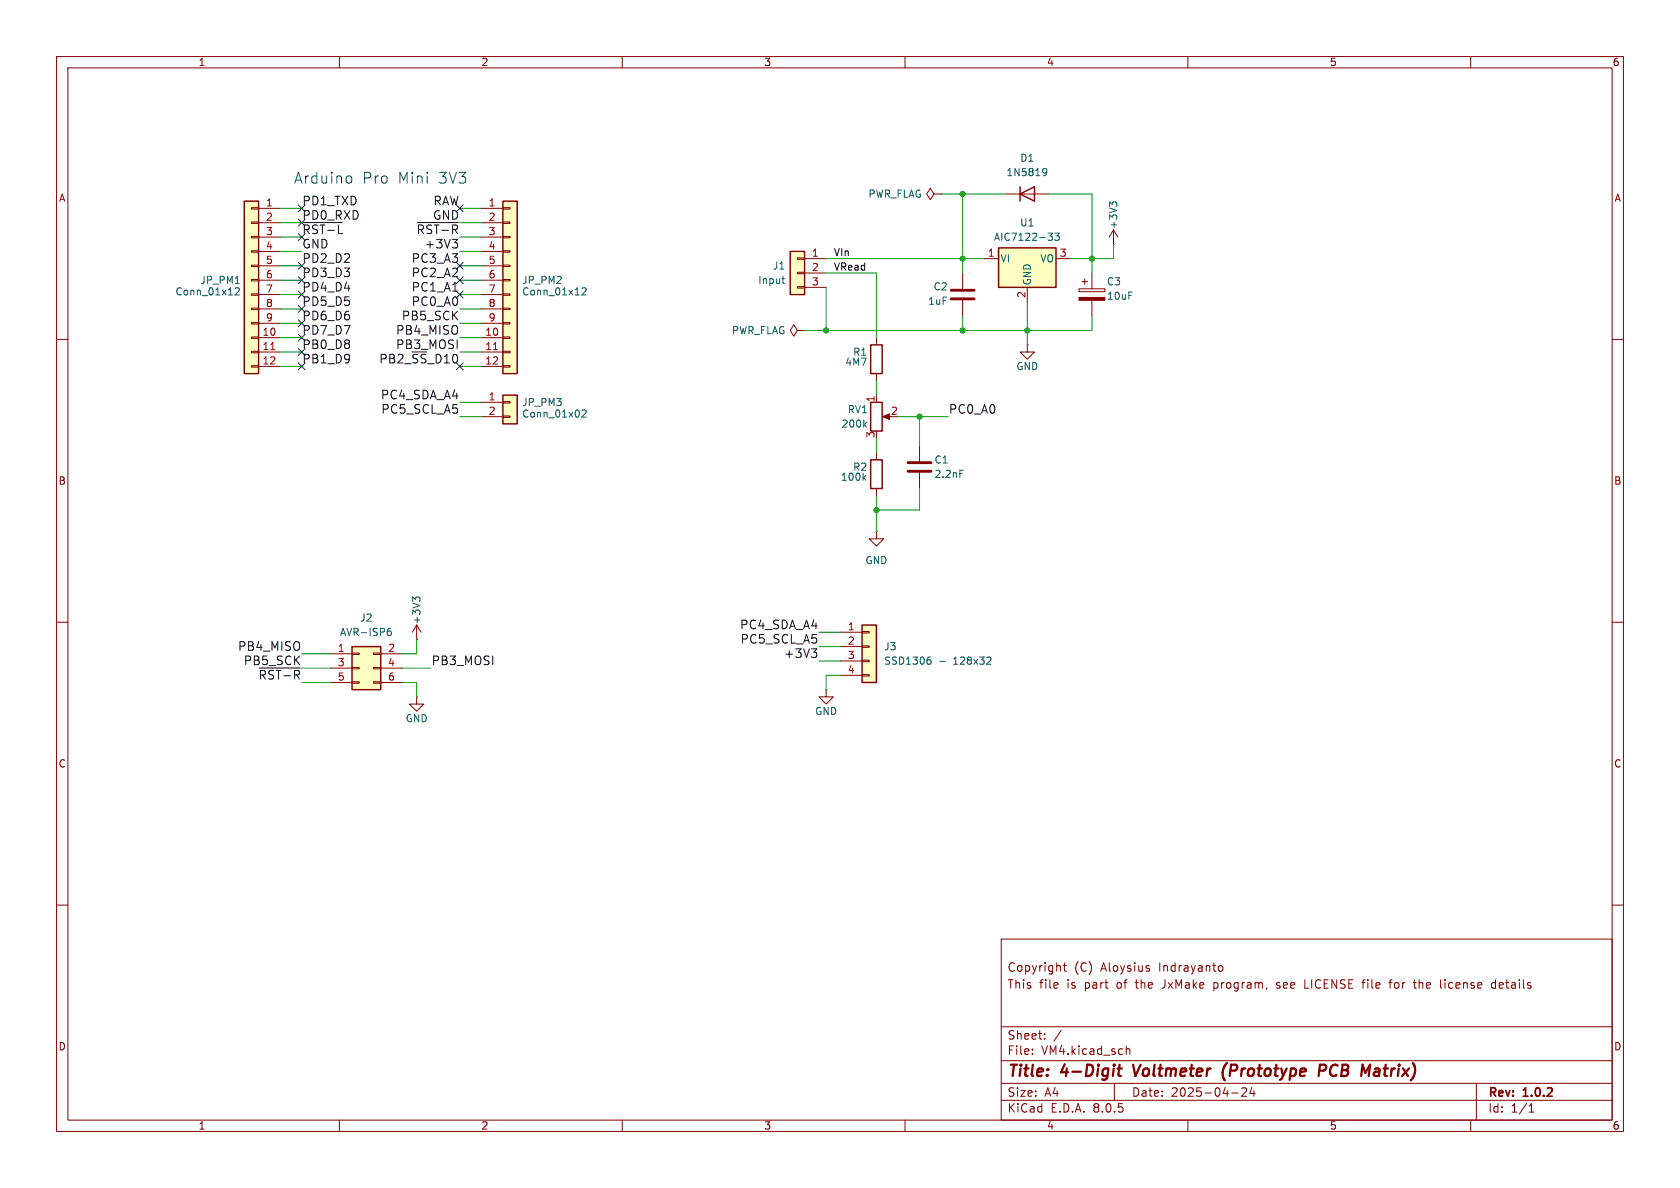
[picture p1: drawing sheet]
<svg xmlns="http://www.w3.org/2000/svg" width="297mm" height="210mm" viewBox="0 0 297 210" stroke-linecap="round" stroke-linejoin="round" font-family="sans-serif">
<g fill="none" stroke="#840000" stroke-width=".18">
<path d="M10 10h277v190h-277zM12 12h273v186h-273zM60 10v2M110 10v2M160 10v2M210 10v2M260 10v2M10 60h2M141 58.4l-.7 1-.6-1 .6-1 .7 1h1.2M142.2 58.4h.1M285 60h2M154.9 94v1.3h-1.2l1.2 1.2 1.3-1.2h-1.3"/>
<path d="M154.9 94h.1M10 110h2M285 110h2M10 160h2M285 160h2M177 166h108v32h-108zM188 170.7h.5M188.2 170.2v1.3l.3 .2M203 171.2l.2 .2-.2 .3M203 170.7l.2 .1M214.6 173.7v1.5M214.6 174.6l.1 .1"/>
<path d="M214.7 173.7l-.1 .1M215.5 170.8l.4-.1 .3 .3v.4l-.2 .2h-.5M225.7 174.6l.4 .1M225.9 173.7l-.2 .2 .2 .3M230.7 173.2v1.5h.7M240.7 173.7h.6M241.3 173.2l-.3 .1M245.5 173.7h.6M246.1 173.2l-.4 .2v1.3M249.8 173.7h.6M250.1 174.6l.3 .1M255.5 173.2v.1"/>
<path d="M255.5 173.7v1M264.4 173.8l-.4-.1-.3 .3v.4l.1 .2h.6M264.4 173.2v1.5M60 198v2M110 198v2M160 198v2M177 194.5h108M177 191.5h108M177 187.5h108M177 181.5h108M182.5 186.3v.1M182.5 185.5v.1"/>
<path d="M184.7 183.6v.1M184.7 182.8v.1M187.6 182.1l-1.3 2M197 191.5v3M199.1 184.9v1.5M199.1 185.5l.2-.1 .4 .1v.9M210 198v2M217.7 193.2h1.2M220.3 192.4v.5l-.8 .9h.9M221.3 192.2l-.3 1.1h.9M221.7 192.8v1M260 198v2"/>
<path d="M261 191.5v6.5M270.3 196.6h.9M270.3 195.5l.4-.4v1.5"/>
</g>
<path d="M197.6 188.9h.7M197.9 188.2l-.2 1.7 .1 .2 .4 .1M200.3 188.2l.4 2M216.9 187.9a2.35 2.35 0 0 0-.4 3.1M233.2 189.3h.8a.55 .55 0 0 0 .4-.5 .55 .55 0 0 0-.3-.6h-.7l-.3 2M243.2 189.4a.4 .4 0 0 0-.3 .4 .4 .4 0 0 0 .2 .4h.5M243.3 188.9l-.2 .1" fill="none" stroke="#840000" stroke-width=".4"/>
<path d="M139.7 44.5h2.5v7.6h-2.5z" fill="#ffffc2"/>
<g fill="none" stroke="#840000" stroke-width=".18">
<path d="M141 50.7h1.2v.2h-1.2zM141 48.1h1.2v.3h-1.2zM141 45.6h1.2v.2h-1.2zM142.2 45.7h3.8M142.2 48.3h3.8M142.2 50.8h3.8M154.9 59.7v1.3M170.2 48.3v2.8M170.2 53.1v2.8M196.8 43.2h.1M196.8 40.6l-.7 1.3M196.8 40.6v2.6"/>
<path d="M196.8 40.6l.8 1.3M154.9 66v1.3M154.9 69.9v1.2M156.5 73.7h1M154.9 80v1.3M154.9 86.4v1.2"/>
</g>
<path d="M139.7 44.5h2.5v7.6h-2.5zM153.9 61h2.1v5h-2.1zM153.9 71.1h2.1v5.1h-2.1zM153.9 81.3h2.1v5.1h-2.1z" fill="none" stroke="#840000" stroke-width=".25"/>
<path d="M196.6 36.1l-.4-.4v.8M196.6 35.9l.3-.2h.3l.2 .2M138.2 49.3h.5M138.4 49.9l.3 .2M152.8 75l.4 .5M153.2 74.7l-.5 .4M152.7 84.4l.4 .5M153.1 84.1l-.5 .4" fill="none" stroke="#006464" stroke-width=".18"/>
<path d="M168.1 52.8h4.1M168.1 51.3h4.1" fill="none" stroke="#840000" stroke-width=".51"/>
<path d="M156.1 73.7l1.1-.5v1z" fill="#840000" stroke="#840000" stroke-width=".18"/>
<path d="M152.4 110.5h2.5v10.2h-2.5z" fill="#ffffc2"/>
<path d="M148.6 111.8h3.8M148.6 114.3h3.8M148.6 116.8h3.8M148.6 119.4h3.8M152.4 119.3h1.3v.2h-1.3zM152.4 116.7h1.3v.3h-1.3zM152.4 114.2h1.3v.2h-1.3zM152.4 111.6h1.3v.3h-1.3z" fill="none" stroke="#840000" stroke-width=".18"/>
<path d="M152.4 110.5h2.5v10.2h-2.5z" fill="none" stroke="#840000" stroke-width=".25"/>
<path d="M164.1 116.6l.4 .1 .1 .2-.1 .4-.4 .1M164.2 116.1h.3M166.1 116.9h1M174.9 116.1l.3 .3-.1 .3-.7 .7h.8" fill="none" stroke="#006464" stroke-width=".18"/>
<path d="M62.2 114.3h5.1v7.6h-5.1z" fill="#ffffc2"/>
<g fill="none" stroke="#840000" stroke-width=".18">
<path d="M177.8 34.3h7.6M58.4 115.6h3.8M58.4 118.1h3.8M62.2 118h1.3v.2h-1.3zM62.2 115.4h1.3v.3h-1.3zM66 118h1.3v.2h-1.3zM66 115.4h1.3v.3h-1.3zM67.3 115.6h3.8M67.3 118.1h3.8M58.4 120.7h3.8M62.2 120.5h1.3v.3h-1.3zM66 120.5h1.3v.3h-1.3z"/>
<path d="M67.3 120.7h3.8"/>
</g>
<path d="M180.3 34.3l2.6-1.3v2.6zM180.3 33v2.6M62.2 114.3h5.1v7.6h-5.1z" fill="none" stroke="#840000" stroke-width=".25"/>
<path d="M184.5 29.9l.3-.1 .2 .1a.84 .84 0 0 1-.3 1.2h-.2M185.1 30.3l-.3 .3-.3-.1M68.6 111.6h.3l.3 .2-.1 .5h-.5M69.1 111.1h-.4l-.2 .3" fill="none" stroke="#006464" stroke-width=".18"/>
<path d="M176.5 43.8h10.2v7h-10.2z" fill="#ffffc2"/>
<path d="M176.5 43.8h10.2v7h-10.2z" fill="none" stroke="#840000" stroke-width=".25"/>
<g fill="none" stroke="#840000" stroke-width=".18">
<path d="M165.1 34.3l-.6 1-.7-1 .7-1 .6 1h1.3M166.4 34.3h.1M174 45.7h2.5M181.6 50.8v2.5M186.7 45.7h2.5M190.8 51.1h4.5v.5h-4.5zM191.3 49.8h1M191.8 49.3v1M193 48.3v2.8M193 53.1v2.8M162.6 78.7v2.8M181.6 61v1.2h1.3l-1.3 1.3-1.3-1.3h1.3"/>
<path d="M181.6 61h.1M162.6 83.6v2.8M73.7 113h.1M73.7 110.5l-.8 1.3M73.7 110.5v2.5M73.7 110.5l.7 1.3M73.7 123.2v1.3h1.2l-1.2 1.2-1.3-1.2h1.3M73.7 123.2h.1M146 121.9v1.3h-1.2l1.2 1.3 1.3-1.3h-1.3M146 121.9h.1"/>
</g>
<path d="M185.3 41.2h.8l-.5 .5 .4 .1 .1 .4-.3 .3h-.3M186.5 41.2h.8l-.5 .5 .4 .1v.6l-.2 .1-.5-.1M169.7 83.1h.6M73.5 106l-.5-.5v.8M73.5 105.8l.2-.3h.3l.2 .3" fill="none" stroke="#006464" stroke-width=".18"/>
<path d="M190.8 52.6h4.5v.5h-4.5z" fill="#840000" stroke="#840000" stroke-width=".18"/>
<path d="M160.5 83.3h4.1M160.5 81.8h4.1" fill="none" stroke="#840000" stroke-width=".51"/>
<path d="M88.9 35.6h2.5v30.4h-2.5z" fill="#ffffc2"/>
<g fill="none" stroke="#840000" stroke-width=".18">
<path d="M85.1 36.8h3.8M85.1 39.4h3.8M88.9 39.2h1.3v.3h-1.3zM88.9 36.7h1.3v.3h-1.3zM85.1 59.7h3.8M85.1 41.9h3.8M85.1 44.5h3.8M85.1 47h3.8M85.1 49.5h3.8M85.1 52.1h3.8M85.1 54.6h3.8M85.1 57.2h3.8"/>
<path d="M88.9 59.6h1.3v.2h-1.3zM88.9 57h1.3v.3h-1.3zM88.9 54.5h1.3v.2h-1.3zM88.9 51.9h1.3v.3h-1.3zM88.9 49.4h1.3v.3h-1.3zM88.9 46.9h1.3v.2h-1.3zM88.9 44.3h1.3v.3h-1.3zM88.9 41.8h1.3v.2h-1.3zM85.1 62.2h3.8M85.1 64.8h3.8M88.9 64.6h1.3v.3h-1.3zM88.9 62.1h1.3v.3h-1.3z"/>
</g>
<path d="M88.9 35.6h2.5v30.4h-2.5z" fill="none" stroke="#840000" stroke-width=".25"/>
<path d="M87.2 61.8h.8" fill="none" stroke="#a90000" stroke-width=".18"/>
<path d="M102.9 51l.5-.1 .2 .3-.8 .9h.8" fill="none" stroke="#006464" stroke-width=".18"/>
<path d="M88.9 69.9h2.5v5h-2.5z" fill="#ffffc2"/>
<path d="M85.1 71.1h3.8M85.1 73.7h3.8M88.9 73.5h1.3v.3h-1.3zM88.9 71h1.3v.2h-1.3z" fill="none" stroke="#840000" stroke-width=".18"/>
<path d="M88.9 69.9h2.5v5h-2.5z" fill="none" stroke="#840000" stroke-width=".25"/>
<path d="M102.9 72.6l.5-.1 .2 .3-.8 .9h.8" fill="none" stroke="#006464" stroke-width=".18"/>
<path d="M43.2 35.6h2.5v30.4h-2.5z" fill="#ffffc2"/>
<g fill="none" stroke="#840000" stroke-width=".18">
<path d="M44.4 39.2h1.3v.3h-1.3zM44.4 36.7h1.3v.3h-1.3zM45.7 36.8h3.8M45.7 39.4h3.8M44.4 59.6h1.3v.2h-1.3zM44.4 57h1.3v.3h-1.3zM44.4 54.5h1.3v.2h-1.3zM44.4 51.9h1.3v.3h-1.3zM44.4 49.4h1.3v.3h-1.3zM44.4 46.9h1.3v.2h-1.3zM44.4 44.3h1.3v.3h-1.3zM44.4 41.8h1.3v.2h-1.3z"/>
<path d="M45.7 59.7h3.8M45.7 41.9h3.8M45.7 44.5h3.8M45.7 47h3.8M45.7 49.5h3.8M45.7 52.1h3.8M45.7 54.6h3.8M45.7 57.2h3.8M44.4 64.6h1.3v.3h-1.3zM44.4 62.1h1.3v.3h-1.3zM45.7 62.2h3.8M45.7 64.8h3.8"/>
</g>
<path d="M43.2 35.6h2.5v30.4h-2.5z" fill="none" stroke="#840000" stroke-width=".25"/>
<path d="M47.9 61.8h.7" fill="none" stroke="#a90000" stroke-width=".18"/>
<path d="M41.6 50.1h.7M42.3 51v.4l-.8 .7h.8" fill="none" stroke="#006464" stroke-width=".18"/>
<path d="M53.6 39.3h6.9M73.8 39.3h7.2M80.6 42.9l.3 .3v.3l-.3 .3M80.9 42.3l-.5 .6M45.8 118.1h7.3M144.1 115.3l.3 .3v.3l-.3 .3M144.4 114.7l-.5 .6" fill="none" stroke="#0f0f0f" stroke-width=".18"/>
<path d="M61.8 31.1l.4 .4v.5l-.4 .4" fill="none" stroke="#0000c2" stroke-width=".18"/>
<g fill="none" stroke="#009600" stroke-width=".18">
<path d="M49.5 36.8h3.8M49.5 39.4h3.8M81.3 36.8h3.8M81.3 39.4h3.8M166.4 34.3h11.4M170.2 34.3v14M185.4 34.3h7.6v14M49.5 59.7h3.8M49.5 54.6h3.8M49.5 57.2h3.8M49.5 52.1h3.8M49.5 49.5h3.8"/>
<path d="M49.5 44.5h3.8M49.5 41.9h3.8M49.5 47h3.8M81.3 59.7h3.8M81.3 54.6h3.8M81.3 57.2h3.8M81.3 52.1h3.8M81.3 49.5h3.8M81.3 44.5h3.8M81.3 41.9h3.8M81.3 47h3.8M146 48.3h8.9v11.4"/>
<path d="M146 50.8v7.6M146 45.7h28M170.2 55.9v2.5M181.6 53.3v7.7M193 55.9v2.5h-50.8M196.8 43.2v2.5h-7.6M49.5 62.2h3.8M49.5 64.8h3.8M81.3 62.2h3.8M81.3 64.8h3.8M81.3 73.7h3.8M81.3 71.1h3.8"/>
<path d="M154.9 67.3v2.6M154.9 77.5v2.5M158.7 73.7h8.9M162.6 73.7v5M154.9 87.6v6.4M162.6 86.4v3.8h-7.7M53.3 115.6h5.1M53.3 118.1h5.1M71.1 118.1h5.1M73.7 113v2.6h-2.6M144.8 116.8h3.8M144.8 111.8h3.8"/>
<path d="M144.8 114.3h3.8M148.6 119.4h-2.6v2.5M53.3 120.7h5.1M71.1 120.7h2.6v2.5"/>
</g>
<g fill="none" stroke="#000084" stroke-width=".18">
<path d="M52.7 36.2l1.2 1.2M52.7 38.8l1.2 1.2M53.9 36.2l-1.2 1.2M53.9 38.8l-1.2 1.2M80.7 36.2l1.2 1.2M81.9 36.2l-1.2 1.2M52.7 56.5l1.2 1.3M52.7 54l1.2 1.2M52.7 59.1l1.2 1.2M52.7 48.9l1.2 1.2M52.7 46.4l1.2 1.2M52.7 51.5l1.2 1.2"/>
<path d="M53.9 56.5l-1.2 1.3M53.9 54l-1.2 1.2M53.9 59.1l-1.2 1.2M53.9 48.9l-1.2 1.2M53.9 46.4l-1.2 1.2M53.9 51.5l-1.2 1.2M80.7 51.5l1.2 1.2M80.7 46.4l1.2 1.2M80.7 48.9l1.2 1.2M81.9 51.5l-1.2 1.2M81.9 46.4l-1.2 1.2M81.9 48.9l-1.2 1.2"/>
<path d="M52.7 64.2l1.2 1.2M52.7 61.6l1.2 1.2M53.9 64.2l-1.2 1.2M53.9 61.6l-1.2 1.2"/>
</g>
<g fill="#009600" stroke="#009600" stroke-width=".18">
<circle cx="170.2" cy="34.3" r=".46"/>
<circle cx="170.2" cy="45.7" r=".46"/>
<circle cx="181.6" cy="58.4" r=".46"/>
<circle cx="193" cy="45.7" r=".46"/>
<circle cx="170.2" cy="58.4" r=".46"/>
<circle cx="162.6" cy="73.7" r=".46"/>
<circle cx="146" cy="58.4" r=".46"/>
<circle cx="154.9" cy="90.2" r=".46"/>
</g>
<g font-size="2.8" fill="#840000">
<text x="178" y="190.9">Title:</text>
<text x="187.7" y="190.9">4-Digit</text>
<text x="201.2" y="190.9">Voltmeter</text>
<text x="217.7" y="190.9">(Prototype</text>
<text x="235.6" y="190.9">PCB</text>
<text x="243.9" y="190.9">Matrix)</text>
</g>
<g font-size="2.7" fill="#0000c2">
<text x="51.9" y="32.7">Arduino</text>
<text x="64" y="32.7">Pro</text>
<text x="70.4" y="32.7">Mini</text>
<text x="77.6" y="32.7">3V3</text>
</g>
<g font-size="2.1" fill="#000084">
<text x="53.3" y="41.5">~{RST-L}</text>
<text x="67" y="64.4">PB2_~{SS}_D10</text>
</g>
<g font-size="2.1" fill="#0f0f0f">
<text x="53.3" y="39">PD0_RXD</text>
<text x="53.3" y="36.4">PD1_TXD</text>
<text x="73.6" y="41.5">~{RST-R}</text>
<text x="76.5" y="39">GND</text>
<text x="76.6" y="36.4">RAW</text>
<text x="53.3" y="44">GND</text>
<text x="53.3" y="46.6">PD2_D2</text>
<text x="72.7" y="46.6">PC3_A3</text>
<text x="75" y="44">+3V3</text>
<text x="53.3" y="51.7">PD4_D4</text>
<text x="53.3" y="49.1">PD3_D3</text>
<text x="72.7" y="51.7">PC1_A1</text>
<text x="72.7" y="49.1">PC2_A2</text>
<text x="53.3" y="54.2">PD5_D5</text>
<text x="53.3" y="59.3">PD7_D7</text>
<text x="53.3" y="56.7">PD6_D6</text>
<text x="70" y="59.3">PB4_MISO</text>
<text x="71" y="56.7">PB5_SCK</text>
<text x="72.7" y="54.2">PC0_A0</text>
<text x="53.3" y="61.8">PB0_D8</text>
<text x="53.3" y="64.4">PB1_D9</text>
<text x="70" y="61.8">PB3_MOSI</text>
<text x="67.3" y="70.7">PC4_SDA_A4</text>
<text x="67.3" y="73.2">PC5_SCL_A5</text>
<text x="167.6" y="73.2">PC0_A0</text>
<text x="130.8" y="111.3">PC4_SDA_A4</text>
<text x="130.8" y="113.9">PC5_SCL_A5</text>
<text x="42" y="115.2">PB4_MISO</text>
<text x="43" y="117.7">PB5_SCK</text>
<text x="76.2" y="117.7">PB3_MOSI</text>
<text x="138.5" y="116.4">+3V3</text>
<text x="45.6" y="120.2">~{RST-R}</text>
</g>
<g font-size="2.1" fill="#840000">
<text x="178" y="172">Copyright</text>
<text x="189.9" y="172">(C)</text>
<text x="194.7" y="172">Aloysius</text>
<text x="205" y="172">Indrayanto</text>
<text x="178" y="175">This</text>
<text x="183.7" y="175">file</text>
<text x="188.7" y="175">is</text>
<text x="191.9" y="175">part</text>
<text x="197.7" y="175">of</text>
<text x="201.2" y="175">the</text>
<text x="206" y="175">JxMake</text>
<text x="215.2" y="175">program,</text>
<text x="226.5" y="175">see</text>
<text x="231.6" y="175">LICENSE</text>
<text x="242.1" y="175">file</text>
<text x="247" y="175">for</text>
<text x="251.5" y="175">the</text>
<text x="256.3" y="175">license</text>
<text x="265.5" y="175">details</text>
<text x="178" y="184">Sheet:</text>
<text x="178" y="186.7">File:</text>
<text x="184.1" y="186.7">VM4.kicad_sch</text>
<text x="178" y="196.9">KiCad</text>
<text x="178" y="194.1">Size:</text>
<text x="184.7" y="194.1">A4</text>
<text x="185.7" y="196.9">E.D.A.</text>
<text x="193.3" y="196.9">8.0.5</text>
<text x="200" y="194.1">Date:</text>
<text x="207" y="194.1">2025-04-24</text>
<text x="263" y="194.3">Rev:</text>
<text x="263" y="196.9">Id:</text>
<text x="267.1" y="196.9">1/1</text>
<text x="269.4" y="194.3">1.0.2</text>
</g>
<g font-size="1.8" fill="#840000">
<text x="35" y="11.9">1</text>
<text x="85" y="11.9">2</text>
<text x="135" y="11.9">3</text>
<text x="185" y="11.9">4</text>
<text x="235" y="11.9">5</text>
<text x="285" y="11.9">6</text>
<text x="10.3" y="35.9">A</text>
<text x="285.3" y="35.9">A</text>
<text x="10.3" y="85.9">B</text>
<text x="285.3" y="85.9">B</text>
<text x="10.3" y="135.9">C</text>
<text x="285.3" y="135.9">C</text>
<text x="10.3" y="185.9">D</text>
<text x="285.3" y="185.9">D</text>
<text x="35" y="199.9">1</text>
<text x="85" y="199.9">2</text>
<text x="135" y="199.9">3</text>
<text x="185" y="199.9">4</text>
<text x="235" y="199.9">5</text>
<text x="285" y="199.9">6</text>
</g>
<g font-size="1.8" fill="#006464">
<text x="180.3" y="28.8">D1</text>
<text x="153.4" y="35.2">PWR_FLAG</text>
<text x="177.8" y="31.3">1N5819</text>
<text x="180.2" y="40.2">U1</text>
<text x="197.7" y="40.6" transform="rotate(-90 197.7 40.6)">+3V3</text>
<text x="136.5" y="47.9">J1</text>
<text x="175.6" y="42.8">AIC7122-33</text>
<text x="176.8" y="46.6">VI</text>
<text x="183.8" y="46.6">VO</text>
<text x="30.9" y="52.4">Conn_01x12</text>
<text x="35.3" y="50.4">JP_PM1</text>
<text x="92.2" y="50.4">JP_PM2</text>
<text x="92.2" y="52.4">Conn_01x12</text>
<text x="133.9" y="50.4">Input</text>
<text x="164.9" y="51.5">C2</text>
<text x="182.5" y="50.5" transform="rotate(-90 182.5 50.5)">GND</text>
<text x="195.6" y="50.6">C3</text>
<text x="195.6" y="53.2">10uF</text>
<text x="129.3" y="59.3">PWR_FLAG</text>
<text x="164" y="54.1">1uF</text>
<text x="149.3" y="64.9">4M7</text>
<text x="150.7" y="63.1">R1</text>
<text x="179.6" y="65.6">GND</text>
<text x="92.2" y="72">JP_PM3</text>
<text x="92.2" y="74">Conn_01x02</text>
<text x="148.7" y="75.8">200k</text>
<text x="149.8" y="73.3">RV1</text>
<text x="150.7" y="83.4">R2</text>
<text x="165.1" y="82.1">C1</text>
<text x="148.5" y="85.2">100k</text>
<text x="165.1" y="84.7">2.2nF</text>
<text x="152.9" y="99.9">GND</text>
<text x="60" y="112.6">AVR-ISP6</text>
<text x="63.6" y="110.1">J2</text>
<text x="74.5" y="110.5" transform="rotate(-90 74.5 110.5)">+3V3</text>
<text x="156.2" y="115.2">J3</text>
<text x="156.2" y="117.7">SSD1306</text>
<text x="168.7" y="117.7">128x32</text>
<text x="71.6" y="127.9">GND</text>
<text x="144" y="126.6">GND</text>
</g>
<g font-size="1.8" fill="#a90000">
<text x="46.9" y="36.6">1</text>
<text x="46.9" y="39.1">2</text>
<text x="46.9" y="41.7">3</text>
<text x="86.3" y="36.6">1</text>
<text x="86.3" y="39.1">2</text>
<text x="86.3" y="41.7">3</text>
<text x="46.9" y="44.2">4</text>
<text x="46.9" y="46.7">5</text>
<text x="86.3" y="44.2">4</text>
<text x="86.3" y="46.7">5</text>
<text x="143.4" y="45.5">1</text>
<text x="174.6" y="45.5">1</text>
<text x="187.3" y="45.5">3</text>
<text x="46.9" y="49.3">6</text>
<text x="46.9" y="51.8">7</text>
<text x="86.3" y="49.3">6</text>
<text x="86.3" y="51.8">7</text>
<text x="143.4" y="48">2</text>
<text x="143.4" y="50.5">3</text>
<text x="181.4" y="52.8" transform="rotate(-90 181.4 52.8)">2</text>
<text x="46.3" y="59.4">10</text>
<text x="46.9" y="54.4">8</text>
<text x="46.9" y="56.9">9</text>
<text x="85.7" y="59.4">10</text>
<text x="86.3" y="54.4">8</text>
<text x="86.3" y="56.9">9</text>
<text x="46.3" y="62">11</text>
<text x="46.3" y="64.5">12</text>
<text x="85.7" y="62">11</text>
<text x="85.7" y="64.5">12</text>
<text x="86.3" y="70.9">1</text>
<text x="154.7" y="71.2" transform="rotate(-90 154.7 71.2)">1</text>
<text x="86.3" y="73.4">2</text>
<text x="154.7" y="77.5" transform="rotate(-90 154.7 77.5)">3</text>
<text x="157.4" y="73.4">2</text>
<text x="149.8" y="111.5">1</text>
<text x="59.6" y="115.3">1</text>
<text x="59.6" y="117.9">3</text>
<text x="68.5" y="115.3">2</text>
<text x="68.5" y="117.9">4</text>
<text x="149.8" y="114">2</text>
<text x="149.8" y="116.6">3</text>
<text x="149.8" y="119.1">4</text>
<text x="59.6" y="120.4">5</text>
<text x="68.5" y="120.4">6</text>
</g>
<g font-size="1.8" fill="#0f0f0f">
<text x="147.3" y="45.4">VIn</text>
<text x="147.3" y="47.9">VRead</text>
</g>
</svg>
